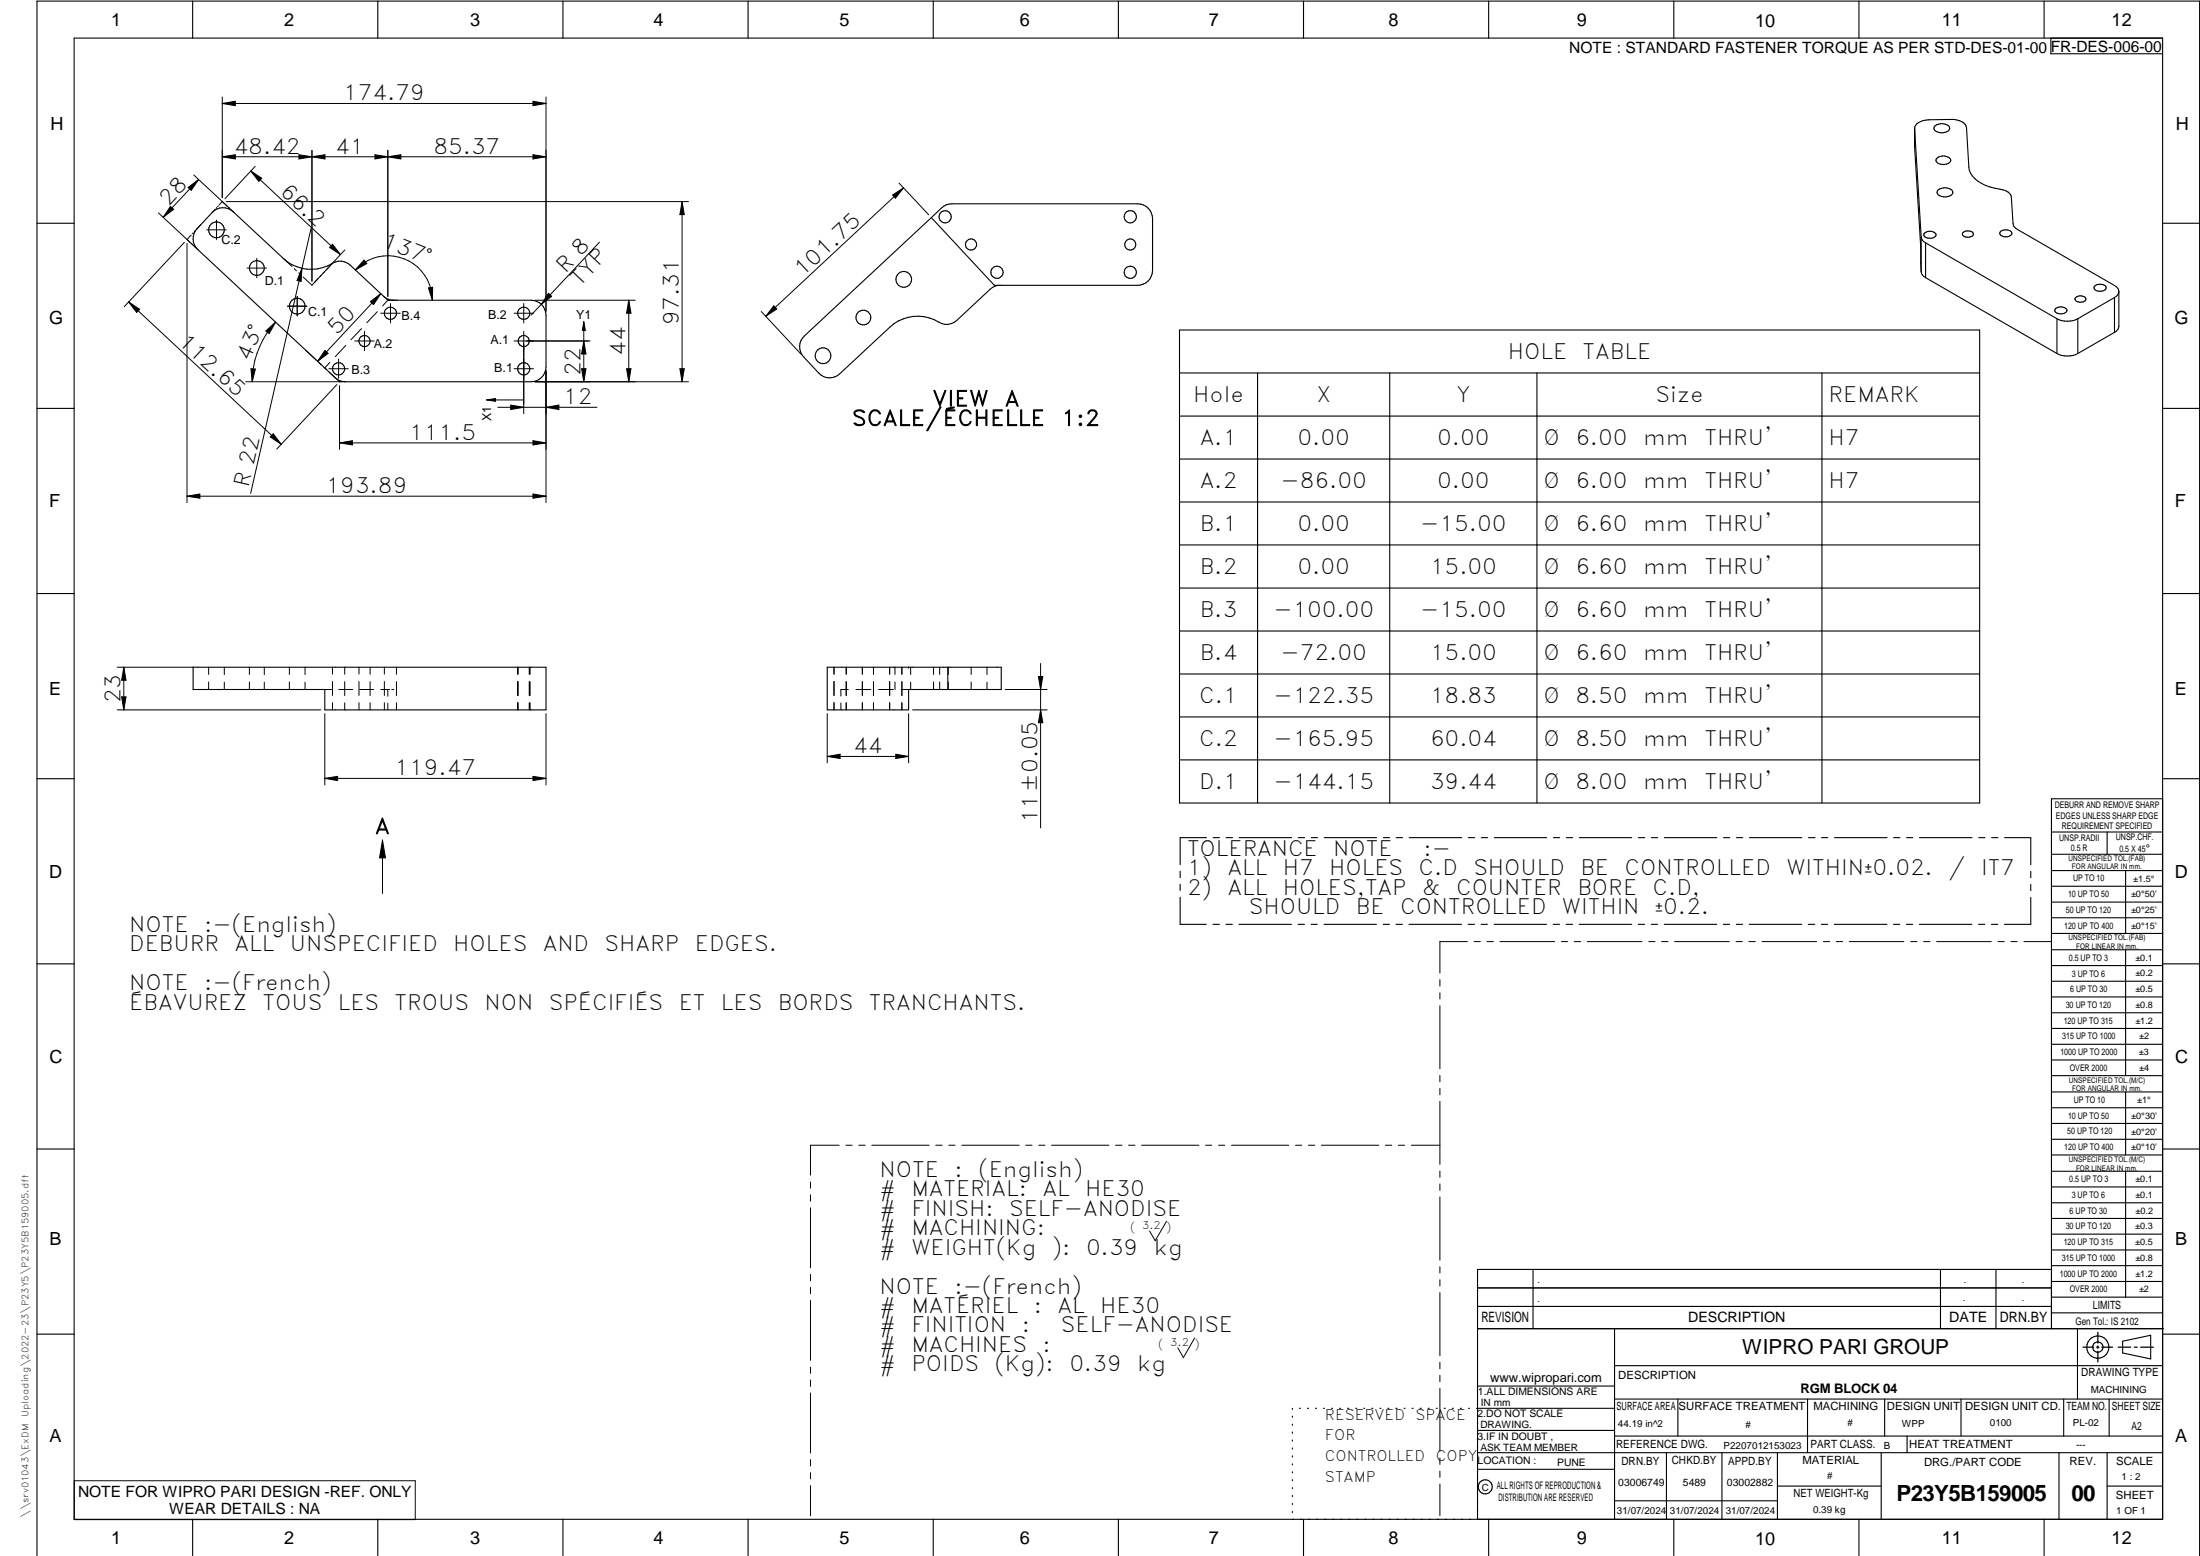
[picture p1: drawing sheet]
<svg xmlns="http://www.w3.org/2000/svg" width="594mm" height="420mm" viewBox="0 0 594 420" stroke-linecap="round" stroke-linejoin="round" font-family="sans-serif">
<g fill="none" stroke="#000" stroke-width=".3">
<path d="M20 10.3h564v400h-564zM52 .3v10M102 .3v10M152 .3v10M202 .3v10M252 .3v10M302 .3v10M352 .3v10M402 .3v10M452 .3v10M502 .3v10M552 .3v10"/>
<path d="M553.8 10.3v4.2h30.2M517 34.7v5l1.7 27 .1 6.7M522.6 34a2.91 2.91 0 0 1 3.8 .3 1.11 1.11 0 0 1-1.2 1.4 2.79 2.79 0 0 1-2.9-.7v-.7zM57.3 57.4a4 4 0 0 1 5.6-.2l13.6 12.6a11.2 11.2 0 0 0 14 .9 3.9 3.9 0 0 1 4.1 .9l9 8.4a3.8 3.8 0 0 0 2.7 1.1h37.1a4 4 0 0 1 4 4v14a4 4 0 0 1-4 4h-50.1a3.6 3.6 0 0 1-2.8-1.1l-37.1-34.6a4 4 0 0 1-.2-5.6zM251.5 58.8l-34.3 31.9a4 4 0 0 0-.2 5.7l4.1 4.4a4 4 0 0 0 5.6 .2l13.6-12.7a11.2 11.2 0 0 1 14-.9 3.9 3.9 0 0 0 4.1-.9l9-8.4a3.8 3.8 0 0 1 2.7-1.1M251.5 58.8l2.8-2.7a3.6 3.6 0 0 1 2.7-1.1h50.2a4 4 0 0 1 4 4v14a4 4 0 0 1-4 4h-38.7zM523.1 42.7a2.47 2.47 0 0 1 3.7 .6 2.39 2.39 0 0 1-3.7 .6 .73 .73 0 0 1 0-1.2zM523.4 51.3a2.91 2.91 0 0 1 3.9 .3 1.11 1.11 0 0 1-1.2 1.4 2.79 2.79 0 0 1-3-.7v-.7zM10 60.3h10M518.8 64l-1.8-29.2a3.4 3.4 0 0 1 3.9-2.5h6a3.6 3.6 0 0 1 4.1 2.2l.7 10.6a7.1 7.1 0 0 0 5.7 5.4l2.7 .6a3 3 0 0 1 3 2.2l.5 7.1a1.92 1.92 0 0 0 1.1 1.5l26.3 15.2a1.99 1.99 0 0 1 1.2 1.6M518.8 73.4a2.1 2.1 0 0 0 1.2 1.6M518.8 64v9.4"/>
<path d="M518.8 64a2.1 2.1 0 0 0 1.2 1.6M519.8 62.9a1.97 1.97 0 0 1 3 .5 2.04 2.04 0 0 1-3.2 .3v-.6zM520 65.6l35.4 20.5M520 75l35.4 20.5M520 65.6v9.4M530.1 62.8a1.82 1.82 0 0 1 2.8 .4 1.75 1.75 0 0 1-3 .1zM540.3 62.4a2.05 2.05 0 0 1 3 .6 1.89 1.89 0 0 1-3.3 0zM565.8 77.1a2.01 2.01 0 0 1 2.9 .6 1.94 1.94 0 0 1-3.2 .3v-.6zM572.2 78.7v9.4a1.98 1.98 0 0 1-1.2 1.6M572.2 78.7a1.98 1.98 0 0 1-1.2 1.6M584 60.3h10M318.5 89.1h216.1v127.7h-216.1z"/>
<path d="M555.2 83.3a2.05 2.05 0 0 1 3 .5 1.93 1.93 0 0 1-3.3 0zM555.4 95.5a6.2 6.2 0 0 0 5.7 0M555.4 86.1v9.4M560.5 80.3a1.8 1.8 0 0 1 2.8 .5 1.79 1.79 0 0 1-3 .1zM561.1 86.1a6.2 6.2 0 0 1-5.7 0M561.1 86.1v9.4M571 89.7l-9.9 5.8M571 80.3l-9.9 5.8M571 80.3v9.4M10 110.3h10M318.5 100.7h216.1M318.5 112.4h216.1"/>
<path d="M339.6 100.7v116.1M375.3 100.7v116.1M415 100.7v116.1M492 100.7v116.1M584 110.3h10M318.5 124h216.1M318.5 135.6h216.1M318.5 147.2h216.1M318.5 158.8h216.1M10 160.3h10M318.5 170.4h216.1M584 160.3h10"/>
<path d="M52.1 180.2h95.3v11.5h-59.7v-5.5h-35.6zM223.4 180.2h47v6h-25v5.5h-22zM245.4 180.2h.1M255.9 180.2v6M318.5 182h216.1M318.5 193.6h216.1M10 210.3h10M318.5 205.2h216.1M584 215.7h-30v143.1M584 210.3h10M318.7 235.2v1.8M318.7 238.8v1.7"/>
<path d="M325.8 226.2h-7.1v7.3M327.6 226.2h1.7M331.1 226.2h1.7M334.6 226.2h14.2M350.6 226.2h1.7M354.1 226.2h1.7M357.6 226.2h14.1M373.5 226.2h1.7M377 226.2h1.7M380.5 226.2h14.2M396.5 226.2h1.7M400 226.2h1.7"/>
<path d="M403.5 226.2h14.2M419.5 226.2h1.7M422.9 226.2h1.8M426.5 226.2h14.1M442.4 226.2h1.8M445.9 226.2h1.7M449.4 226.2h14.2M465.4 226.2h1.7M468.9 226.2h1.7M472.4 226.2h14.2M488.4 226.2h1.7M491.9 226.2h1.7"/>
<path d="M495.4 226.2h14.2M511.3 226.2h1.7M514.9 226.2h1.6M518.3 226.2h14.2M534.3 226.2h1.7M537.8 226.2h1.7M541.3 226.2h7.1v7.3M548.4 235.3v1.7M548.4 238.8v1.7M554 224.7h30M554 230.7h30M554 235.1h30"/>
<path d="M554 239.3h30M569 224.7v6M574 235.1v17M318.7 242.3v7.3h7M327.6 249.6h1.7M331 249.6h1.8M334.6 249.6h14.1M350.5 249.6h1.7M354 249.6h1.7M357.5 249.6h14.2M373.5 249.6h1.7M377 249.6h1.7"/>
<path d="M380.5 249.6h14.2M396.4 249.6h1.8M400 249.6h1.7M403.5 249.6h14.1M419.4 249.6h1.7M422.9 249.6h1.7M426.4 249.6h14.2M442.4 249.6h1.7M445.9 249.6h1.7M449.4 249.6h14.2M465.4 249.6h1.7M468.9 249.6h1.7"/>
<path d="M472.3 249.6h14.2M488.3 249.6h1.7M491.8 249.6h1.7M495.3 249.6h14.2M511.3 249.6h1.7M514.8 249.6h1.7M518.3 249.6h14.2M534.3 249.6h1.7M537.8 249.6h1.7M548.4 242.3v7.3h-7.1M554 243.6h30M554 247.8h30"/>
<path d="M554 252.1h30M554 256.5h30M574 256.5v33.9M10 260.3h10M554 260.7h30M554 265h30M554 269.2h30M554 273.5h30M554 277.7h30M584 260.3h10M554 282h30M554 286.2h30"/>
<path d="M554 290.4h30M554 294.9h30M554 299.1h30M574 294.9v17M10 310.3h10M554 303.4h30M554 307.6h30M554 311.9h30M554 316.3h30M574 316.3v34M584 310.3h10M554 320.5h30"/>
<path d="M554 324.8h30M554 329h30M554 333.2h30M554 337.5h30M399 358.8h185.2M399 352.8h155M399 347.8h155M414 342.8v16M436 358.8v51.5M524 342.8v16M539 342.8v16M554 341.8h30"/>
<path d="M554 346h30M554 350.3h30M554 354.5h30M554 342.8h-155v67.5M561 358.8v19M10 360.3h10M399 374.3h37M436 377.8h148M453.1 377.8v10M488.1 377.8v14.5M508.9 377.8v10M529.5 377.8v10"/>
<path d="M557.3 377.8v10M569.5 377.8v10M573.2 362.2l7.6-1.6v6.3l-7.6-1.6zM584 368.8h-148M584 360.3h10M349 380.3v.3M349 382.4v.3M349 384.6v.3M349 386.7v.3M349 388.8v.3M349 391v.3M349 393.1v.3"/>
<path d="M349 395.3v.3M349 397.4v.3M349 399.5v.3M350.9 380.3h.2M353.1 380.3h.2M355.2 380.3h.3M357.4 380.3h.3M359.6 380.3h.3M361.7 380.3h.3M363.9 380.3h.3M366.1 380.3h.3M368.3 380.3h.2"/>
<path d="M370.4 380.3h.3M372.6 380.3h.3M374.8 380.3h.3M376.9 380.3h.4M379.1 380.3h.3M381.3 380.3h.3M383.4 380.3h.4M385.6 380.3h.3M387.8 380.3h.3M390 380.3h.3M392.2 380.3h.3M394.3 380.3h.3"/>
<path d="M396.5 380.3h.3M398.7 380.3h37.3M399 396.7h37M399 392.3h185M399 386.2h37M436 387.8h148M450 392.3v18M465 392.3v18M480 392.3v18M508 392.3v18M515 387.8v4.5M556 392.3v18"/>
<path d="M569 392.3v18M52 410.3v9.7M102 410.3v9.7M152 410.3v9.7M202 410.3v9.7M252 410.3v9.7M302 410.3v9.7M349 401.7v.3M349 403.8v.4M349 406v.3M349 408.1v.3M352 410.3v9.7"/>
<path d="M402 410.3v9.7M436 405.3h44M452 410.3v9.7M480 401.3h28M502 410.3v9.7M552 410.3v9.7M569 401.3h15M10 420v-419.7h584v419.7"/>
<circle cx="255.2" cy="58.5" r="1.66"/>
<circle cx="305.2" cy="58.5" r="1.66"/>
<circle cx="58.4" cy="62.1" r="2.13"/>
<circle cx="69.4" cy="72.4" r="2.01"/>
<circle cx="244" cy="75.4" r="2.13"/>
<circle cx="262.2" cy="66" r="1.5"/>
<circle cx="269.2" cy="73.5" r="1.66"/>
<circle cx="305.2" cy="73.5" r="1.66"/>
<circle cx="305.2" cy="66" r="1.49"/>
<circle cx="80.2" cy="82.7" r="2.13"/>
<circle cx="91.4" cy="99.6" r="1.66"/>
<circle cx="98.4" cy="92.1" r="1.51"/>
<circle cx="105.4" cy="84.6" r="1.63"/>
<circle cx="141.4" cy="92.1" r="1.5"/>
<circle cx="141.4" cy="99.6" r="1.66"/>
<circle cx="141.4" cy="84.6" r="1.64"/>
<circle cx="222.2" cy="96.1" r="2.13"/>
<circle cx="233.2" cy="85.7" r="2"/>
<circle cx="566.5" cy="363.7" r="1.39"/>
<circle cx="566.5" cy="363.8" r="3"/>
<circle cx="401.1" cy="401.5" r="1.9"/>
</g>
<g fill="none" stroke="#000" stroke-width=".27">
<path d="M60 27.9l3.5-.6v1.2zM60 26.2v27.2M60 27.9h87.4M143.9 27.3l3.5 .6-3.5 .6zM147.4 26.2v57.8M42.8 57.5l9.9 9.2M46 55.8l.9 .7-2.8 2.2zM50.8 50.6l2.8-2.1-2 2.9zM52.3 47.2l9.9 9.2M53.6 48.5l-9.5 10.2M58.1 56.5l-.8 .9M58.5 59.4v5.3"/>
<path d="M58.5 56l-.1 .2M59 55.6l-.2 .2M60 42.3l3.5-.5v1.1zM60 42.3h87.4M61 55.3l-1-.9-.8 .9M61.1 54.4h124.8M61.2 55.6l.3 .2M61.8 56l.2 .2M62.2 56.5l1 .9M67.7 46.2l3 1.9-.8 .9zM67.7 46.2l24.2 22.5M68.9 44.9l-8.2 8.8"/>
<path d="M80.7 41.8l3.5 .5-3.5 .6zM84.2 42.3l3.6-.5v1.1zM84.2 40.6v35.3M101.3 41.8l3.4 .5-3.4 .6zM104.7 40.6v39.5M104.7 42.3l3.5-.5v1.1zM143.9 41.8l3.5 .5-3.5 .6zM184.2 54.4v48.7M184.2 54.4l.6 3.6h-1.2zM241 52.7l3-2-2.2 2.8zM242.8 49.4l8 8.6M244 50.7l-37.2 34.7"/>
<path d="M49.8 65.4l-16.2 17.4M50.5 65.7v70M51.6 63.5l-1.1 1.2 .9 .8M51.6 65.7l.3 .2M52.1 66.2l.2 .1M52.2 62.9l-.3 .2M52.5 66.6l.9 .8M52.7 62.2l-.2 .3M54.2 60.7l-1.1 1.2M55.8 62.1h5.3M66.7 72.4h5.3M69.3 69.8v5.2"/>
<path d="M76.5 69.8l2.4 2.2M79.5 72.6l.5 .5M80.7 73.7l.5 .5M81.5 72.5l-.2 3.5-1.1-.3zM84 61.7l-16.3 71.5M86.8 74.3l-.4 .4M87.6 73.4l-.4 .4M89.8 66l2.1 2.7-2.9-1.9zM93.1 67.5l-8.9 9.5-2.3-2.2M96 72.9a12 12 0 0 1 13.1-3 12 12 0 0 1 7.6 11.2M98.3 70.2l.8 1-3.1 1.7zM102.8 79.3l-17 18.3"/>
<path d="M115.7 77.7l1.1-.1-.1 3.5zM148.1 79.2l.9 .8-2.8 2.2zM161.9 65.4l-18.5 19.7M34.7 81.5l41.2 38.5M34.7 81.5l3 2-.8 .9zM67.8 99.6l1.2 .1-.9 3.4zM71.8 89.4l2.6-2.4-1.7 3.1zM74.4 87a24.1 24.1 0 0 0-6.3 16.1M77.6 82.7h5.3M80.3 80.1v5.2M82.6 94.6l2.8 2.6M86.1 97.9l.7 .6"/>
<path d="M87.5 99.2l.7 .6M87.8 94.6l.8 .8-2.8 2.2zM88.8 99.6h5.3M89.1 97.9l-1.4 1.5M91.4 96.9v5.3M93.3 93.3l-2.8 3M95.8 92.1h5.2M97.6 88.7l-2.8 3M98.4 89.5v5.2M100 81.4l2.8-2.1-1.9 3zM101.9 84.2l-2.8 3M102.8 84.6h5.3"/>
<path d="M103.6 80l.3 .3M104.4 80.8l.3 .3M104.7 81.1h.8M104.7 81.1l-1.4 1.5M105.4 82v5.2M105.8 81.1h.5M106.5 81.1h.8M138.8 92.1h20.6M138.8 99.6h5.3M138.8 84.6h5.3M141.4 82v5.2M141.4 89.5v22.2"/>
<path d="M144.5 81.1h27M157 99.6h1.2l-.6 3.5zM157.6 92.1l.6 3.5h-1.2zM157.6 86.9v16.2M157.6 86.9l.5 2.3h-.8zM169.2 99.6h1.2l-.6 3.5zM169.8 81.1l.6 3.5h-1.2zM169.8 81.1v22M183.6 99.6h1.2l-.6 3.5zM205.6 84.1l10.7 11.5M209 82.6l.8 .8-3 2zM66.4 103.1h25.8"/>
<path d="M73.8 117.1l2.1 2.9-2.9-2zM88.9 100.5l2.8 2.6M91 103.8l-16.2 17.4M91.7 119.6l3.5-.6v1.1zM91.7 104.1v17.2M91.7 119.6h55.7M92.3 103.1h.1M92.6 103.1h.1M92.8 103.1h.5M131.4 108l2.4-.4v.8zM131.4 108h10M134.4 110h26.8"/>
<path d="M137.9 109.4l3.5 .6-3.5 .6zM143.9 119l3.5 .6-3.5 .5zM147.4 110l3.5-.6v1.2zM147.4 100.1v35.6M185.9 103.1h-41.4M50.5 134l3.5-.6v1.1zM50.5 134h96.9M143.9 133.4l3.5 .6-3.5 .5zM281 179.2v44.4M31.7 191.7h54.9M31.7 180.2h20.7M32.8 188.2h1.2l-.6 3.5z"/>
<path d="M33.4 180.2l.6 3.5h-1.2zM33.4 180.2v11.5M56.3 180.2v1.9M56.3 184.1v2.1M60.6 180.2v2M60.6 184.2v2M67.3 180.2v1.9M67.3 184.1v2.1M71.4 180.2v2M71.4 184.2v2M78.1 180.2v1.9M78.1 184.1v2.1"/>
<path d="M82.4 180.2v2M82.4 184.2v2M87.7 186.2h1.8M87.7 192.7v19.3M89.8 180.2v1.8M89.8 184v3.8M89.8 189.7v2M91.5 186.2h3.7M93.1 180.2v1.9M93.1 184.1v3.7M93.1 189.8v1.9M96.9 180.2v1.8"/>
<path d="M96.9 184v3.8M96.9 189.7v2M97.1 186.2h3.8M99.9 180.2v1.9M99.9 184.1v3.7M99.9 189.8v1.9M102.9 186.2h2.3M103.8 180.2v1.8M103.8 184v3.8M103.8 189.7v2M104.7 186.2v1.8M104.7 189.9v1.8"/>
<path d="M105.8 186.2h.5M107.1 180.2v1.9M107.1 184.1v3.7M107.1 189.8v1.9M139.8 180.2v1.8M139.8 184v3.8M139.8 189.7v2M139.9 180.2v1.8M139.9 184v3.8M139.9 189.7v2M142.9 180.2v1.9M142.9 184.1v3.7"/>
<path d="M142.9 189.8v1.9M143.1 180.2v1.9M143.1 184.1v3.7M143.1 189.8v1.9M147.4 192.7v19.3M223.4 192.7v13.3M225.2 180.2v1.8M225.2 184v3.8M225.2 189.7v2M227.1 189.8v1.9M228.5 180.2v1.9M228.5 184.1v3.7"/>
<path d="M228.5 189.8v1.9M229.1 186.2h-2v1.8M231.1 186.2h4.1M232.9 180.2v1.8M232.9 184v3.8M232.9 189.7v2M235.9 180.2v1.9M235.9 184.1v3.7M235.9 189.8v1.9M237.2 186.2h4.1M240.2 180.2v1.8M240.2 184v3.8"/>
<path d="M240.2 189.7v2M241.7 180.2v1.9M241.7 184.1v2.1M243.3 186.2h2.1M243.5 180.2v1.9M243.5 184.1v3.7M243.5 189.8v1.9M245.4 192.7v13.3M245.9 180.2v2M245.9 184.2v2M246.4 191.7h36.4M252.1 180.2v1.9"/>
<path d="M252.1 184.1v2.1M253.7 180.2v1.9M253.7 184.1v2.1M256.1 180.2v2M256.1 184.2v2M262.2 180.2v1.9M262.2 184.1v2.1M266.5 180.2v2M266.5 184.2v2M271.4 186.2h11.4M280.4 182.7h1.2l-.6 3.5zM281 191.7l.6 3.5h-1.2z"/>
<path d="M87.7 210.2l3.5-.6v1.2zM87.7 210.2h59.7M143.9 209.6l3.5 .6-3.5 .6zM223.4 204.3l3.5-.6v1.1zM223.4 204.3h22M241.9 203.7l3.5 .6-3.5 .5zM103.3 226.9l.8 4.7h-1.6zM103.3 226.9v14.4M396.2 254.3h-7.4v8.5M398.1 254.3h1.6M401.5 254.3h1.8M405 254.3h14.8"/>
<path d="M421.6 254.3h1.7M425.1 254.3h1.7M428.6 254.3h14.8M445.2 254.3h1.7M448.7 254.3h1.7M452.2 254.3h14.8M468.8 254.3h1.7M472.3 254.3h1.7M475.8 254.3h14.8M492.4 254.3h1.7M495.8 254.3h1.8M499.4 254.3h14.7"/>
<path d="M516 254.3h1.6M519.4 254.3h1.8M522.9 254.3h14.8M539.5 254.3h1.7M543 254.3h1.7M546.5 254.3h7.4M388.8 264.5v1.8M388.8 268.1v1.6M388.8 271.6v17M388.8 290.4v1.7M388.8 293.9v1.7M388.8 297.4v17"/>
<path d="M218.9 319.2v1.6M226.6 309.2h-7.7v8.1M228.4 309.2h1.7M231.9 309.2h1.7M235.4 309.2h15.5M252.7 309.2h1.7M256.2 309.2h1.7M259.7 309.2h15.5M277 309.2h1.7M280.5 309.2h1.7M284 309.2h15.5M301.2 309.2h1.8"/>
<path d="M304.8 309.2h1.7M308.3 309.2h15.5M325.5 309.2h1.7M329.1 309.2h1.6M332.6 309.2h15.4M349.8 309.2h1.7M353.3 309.2h1.7M356.8 309.2h15.5M374.1 309.2h1.7M377.6 309.2h1.7M381.1 309.2h7.7M388.8 316.2v1.7"/>
<path d="M388.8 319.7v1.7M218.9 322.6v1.8M218.9 326.1v16.2M315 329.8l-3.1 5.2-1.5-2.6M388.8 323.2v17.1M218.9 344.1v1.8M218.9 347.6v1.7M218.9 351.2v16.1M388.8 342.1v1.6M388.8 345.6v1.7M388.8 349v17.1M218.9 369.1v1.7"/>
<path d="M218.9 372.6v1.8M218.9 376.1v16.2M322.6 361.3l-3 5.3-1.6-2.7M388.8 367.9v1.7M388.8 371.4v1.7M388.8 374.9v17M20.1 399.8h92v10.5h-92zM218.9 394.1v1.8M218.9 397.6v1.7M388.8 393.7v1.7M388.8 397.2v1.7M218.9 401.2v8.1"/>
<path d="M388.8 400.7v8.6"/>
</g>
<path d="M566.5 359.7v3M562.5 363.8h2.9M566.1 363.8h.7M566.5 363.4v.7M566.5 364.9v2.8M567.6 363.8h2.9M572 363.8h3.4M576.3 363.8h.8M578 363.8h3.5" fill="none" stroke="#000" stroke-width=".34"/>
<g fill="#000">
<path d="M60 27.9l3.5-.6v1.2zM143.9 27.3l3.5 .6-3.5 .6zM46 55.8l.9 .7-2.8 2.2zM50.8 50.6l2.8-2.1-2 2.9zM60 42.3l3.5-.5v1.1zM67.7 46.2l3 1.9-.8 .9zM80.7 41.8l3.5 .5-3.5 .6zM84.2 42.3l3.6-.5v1.1zM101.3 41.8l3.4 .5-3.4 .6zM104.7 42.3l3.5-.5v1.1zM143.9 41.8l3.5 .5-3.5 .6zM184.2 54.4l.6 3.6h-1.2z"/>
<path d="M241 52.7l3-2-2.2 2.8zM81.5 72.5l-.2 3.5-1.1-.3zM89.8 66l2.1 2.7-2.9-1.9zM98.3 70.2l.8 1-3.1 1.7zM115.7 77.7l1.1-.1-.1 3.5zM34.7 81.5l3 2-.8 .9zM67.8 99.6l1.2 .1-.9 3.4zM71.8 89.4l2.6-2.4-1.7 3.1zM87.8 94.6l.8 .8-2.8 2.2zM100 81.4l2.8-2.1-1.9 3zM148.1 79.2l.9 .8-2.8 2.2zM157.6 86.9l.5 2.3h-.8z"/>
<path d="M157.6 92.1l.6 3.5h-1.2zM157 99.6h1.2l-.6 3.5zM169.8 81.1l.6 3.5h-1.2zM169.2 99.6h1.2l-.6 3.5zM183.6 99.6h1.2l-.6 3.5zM209 82.6l.8 .8-3 2zM73.8 117.1l2.1 2.9-2.9-2zM131.4 108l2.4-.4v.8zM137.9 109.4l3.5 .6-3.5 .6zM147.4 110l3.5-.6v1.2zM50.5 134l3.5-.6v1.1zM91.7 119.6l3.5-.6v1.1z"/>
<path d="M143.9 119l3.5 .6-3.5 .5zM143.9 133.4l3.5 .6-3.5 .5zM33.4 180.2l.6 3.5h-1.2zM32.8 188.2h1.2l-.6 3.5zM281 191.7l.6 3.5h-1.2zM280.4 182.7h1.2l-.6 3.5zM87.7 210.2l3.5-.6v1.2zM143.9 209.6l3.5 .6-3.5 .6zM223.4 204.3l3.5-.6v1.1zM241.9 203.7l3.5 .6-3.5 .5zM103.3 226.9l.8 4.7h-1.6z"/>
</g>
<g font-size="6">
<text x="512.1" y="405.2">P23Y5B159005</text>
<text x="559.4" y="405.2">00</text>
</g>
<g font-size="5.7">
<text x="92.7" y="27.1">174.79</text>
<text x="63.1" y="41.5">48.42</text>
<text x="90.5" y="41.5">41</text>
<text x="117" y="41.5">85.37</text>
<text x="75.3" y="52" transform="rotate(43 75.3 52)">66.2</text>
<text x="45.5" y="55.9" transform="rotate(-47 45.5 55.9)">28</text>
<text x="102.9" y="66.5" transform="rotate(21 102.9 66.5)">137°</text>
<text x="152.7" y="73.9" transform="rotate(-47 152.7 73.9)">R 8</text>
<text x="156.6" y="77.4" transform="rotate(-47 156.6 77.4)">TYP</text>
<text x="216.7" y="74.9" transform="rotate(-43 216.7 74.9)">101.75</text>
<text x="183.3" y="87.8" transform="rotate(-90 183.3 87.8)">97.31</text>
<text x="47.9" y="92.6" transform="rotate(43 47.9 92.6)">112.65</text>
<text x="91" y="90.7" transform="rotate(-47 91 90.7)">50</text>
<text x="67.3" y="97.6" transform="rotate(-66 67.3 97.6)">43°</text>
<text x="156.8" y="101.6" transform="rotate(-90 156.8 101.6)">22</text>
<text x="168.9" y="96.1" transform="rotate(-90 168.9 96.1)">44</text>
<text x="407.2" y="96.9">HOLE</text>
<text x="427.4" y="96.9">TABLE</text>
<text x="152.1" y="109.1">12</text>
<text x="251.8" y="109.7">VIEW</text>
<text x="271.3" y="109.7">A</text>
<text x="322.2" y="108.5">Hole</text>
<text x="355.5" y="108.5">X</text>
<text x="393.3" y="108.5">Y</text>
<text x="447" y="108.5">Size</text>
<text x="493.8" y="108.5">REMARK</text>
<text x="110.5" y="118.7">111.5</text>
<text x="230" y="114.9">SCALE/ÉCHELLE</text>
<text x="286.6" y="114.9">1:2</text>
<text x="324" y="120.1">A.1</text>
<text x="350.4" y="120.1">0.00</text>
<text x="388.1" y="120.1">0.00</text>
<text x="416.8" y="120.1">Ø</text>
<text x="425.4" y="120.1">6.00</text>
<text x="443.7" y="120.1">mm</text>
<text x="460.3" y="120.1">THRU'</text>
<text x="493.8" y="120.1">H7</text>
<text x="67.1" y="131.8" transform="rotate(-77 67.1 131.8)">R 22</text>
<text x="324" y="131.7">A.2</text>
<text x="345.8" y="131.7">-86.00</text>
<text x="388.1" y="131.7">0.00</text>
<text x="416.8" y="131.7">Ø</text>
<text x="425.4" y="131.7">6.00</text>
<text x="443.7" y="131.7">mm</text>
<text x="460.3" y="131.7">THRU'</text>
<text x="493.8" y="131.7">H7</text>
<text x="88" y="133.1">193.89</text>
<text x="324" y="143.3">B.1</text>
<text x="350.4" y="143.3">0.00</text>
<text x="383.5" y="143.3">-15.00</text>
<text x="416.8" y="143.3">Ø</text>
<text x="425.4" y="143.3">6.60</text>
<text x="443.7" y="143.3">mm</text>
<text x="460.3" y="143.3">THRU'</text>
<text x="324" y="154.9">B.2</text>
<text x="350.4" y="154.9">0.00</text>
<text x="386.2" y="154.9">15.00</text>
<text x="416.8" y="154.9">Ø</text>
<text x="425.4" y="154.9">6.60</text>
<text x="443.7" y="154.9">mm</text>
<text x="460.3" y="154.9">THRU'</text>
<text x="324" y="166.5">B.3</text>
<text x="343.9" y="166.5">-100.00</text>
<text x="383.5" y="166.5">-15.00</text>
<text x="416.8" y="166.5">Ø</text>
<text x="425.4" y="166.5">6.60</text>
<text x="443.7" y="166.5">mm</text>
<text x="460.3" y="166.5">THRU'</text>
<text x="324" y="178.1">B.4</text>
<text x="345.8" y="178.1">-72.00</text>
<text x="386.2" y="178.1">15.00</text>
<text x="416.8" y="178.1">Ø</text>
<text x="425.4" y="178.1">6.60</text>
<text x="443.7" y="178.1">mm</text>
<text x="460.3" y="178.1">THRU'</text>
<text x="32.5" y="189.9" transform="rotate(-90 32.5 189.9)">23</text>
<text x="323.8" y="189.7">C.1</text>
<text x="343.9" y="189.7">-122.35</text>
<text x="386.2" y="189.7">18.83</text>
<text x="416.8" y="189.7">Ø</text>
<text x="425.4" y="189.7">8.50</text>
<text x="443.7" y="189.7">mm</text>
<text x="460.3" y="189.7">THRU'</text>
<text x="230.4" y="203.4">44</text>
<text x="323.8" y="201.3">C.2</text>
<text x="343.9" y="201.3">-165.95</text>
<text x="386.2" y="201.3">60.04</text>
<text x="416.8" y="201.3">Ø</text>
<text x="425.4" y="201.3">8.50</text>
<text x="443.7" y="201.3">mm</text>
<text x="460.3" y="201.3">THRU'</text>
<text x="106.5" y="209.3">119.47</text>
<text x="323.8" y="212.9">D.1</text>
<text x="343.9" y="212.9">-144.15</text>
<text x="386.2" y="212.9">39.44</text>
<text x="416.8" y="212.9">Ø</text>
<text x="425.4" y="212.9">8.00</text>
<text x="443.7" y="212.9">mm</text>
<text x="460.3" y="212.9">THRU'</text>
<text x="101.3" y="225.1">A</text>
<text x="280.2" y="222.3" transform="rotate(-90 280.2 222.3)">11±0.05</text>
<text x="320.5" y="231.1">TOLERANCE</text>
<text x="360" y="231.1">NOTE</text>
<text x="384.4" y="231.1">:-</text>
<text x="320.5" y="236.3">1)</text>
<text x="331.5" y="236.3">ALL</text>
<text x="346.4" y="236.3">H7</text>
<text x="358.9" y="236.3">HOLES</text>
<text x="383.1" y="236.3">C.D</text>
<text x="397.9" y="236.3">SHOULD</text>
<text x="426.8" y="236.3">BE</text>
<text x="438.7" y="236.3">CONTROLLED</text>
<text x="482.4" y="236.3">WITHINu0.02.</text>
<text x="526.2" y="236.3">/</text>
<text x="535" y="236.3">IT7</text>
<text x="320.5" y="241.6">2)</text>
<text x="331.5" y="241.6">ALL</text>
<text x="346.4" y="241.6">HOLES,TAP</text>
<text x="384.1" y="241.6">&amp;</text>
<text x="393.2" y="241.6">COUNTER</text>
<text x="425.9" y="241.6">BORE</text>
<text x="446.3" y="241.6">C.D,</text>
<text x="34.9" y="251.7">NOTE</text>
<text x="55.1" y="251.7">:-(English)</text>
<text x="337.3" y="246.8">SHOULD</text>
<text x="366.1" y="246.8">BE</text>
<text x="378.1" y="246.8">CONTROLLED</text>
<text x="421.8" y="246.8">WITHIN</text>
<text x="34.9" y="256.9">DEBURR</text>
<text x="63.4" y="256.9">ALL</text>
<text x="78.3" y="256.9">UNSPECIFIED</text>
<text x="122.4" y="256.9">HOLES</text>
<text x="146.6" y="256.9">AND</text>
<text x="163.2" y="256.9">SHARP</text>
<text x="187.6" y="256.9">EDGES.</text>
<text x="34.9" y="267.4">NOTE</text>
<text x="55.1" y="267.4">:-(French)</text>
<text x="34.9" y="272.7">ÉBAVUREZ</text>
<text x="70.9" y="272.7">TOUS</text>
<text x="91.2" y="272.7">LES</text>
<text x="106.5" y="272.7">TROUS</text>
<text x="130.8" y="272.7">NON</text>
<text x="148.2" y="272.7">SPÉCIFIÉS</text>
<text x="183.3" y="272.7">ET</text>
<text x="194.7" y="272.7">LES</text>
<text x="210" y="272.7">BORDS</text>
<text x="234.6" y="272.7">TRANCHANTS.</text>
<text x="237.5" y="317.8">NOTE</text>
<text x="257.7" y="317.8">:</text>
<text x="264.1" y="317.8">(English)</text>
<text x="237.5" y="323">#</text>
<text x="246.1" y="323">MATERIAL:</text>
<text x="281.5" y="323">AL</text>
<text x="293" y="323">HE30</text>
<text x="237.5" y="328.3">#</text>
<text x="246.1" y="328.3">FINISH:</text>
<text x="272.5" y="328.3">SELF-ANODISE</text>
<text x="237.5" y="333.5">#</text>
<text x="246.1" y="333.5">MACHINING:</text>
<text x="237.5" y="338.8">#</text>
<text x="246.1" y="338.8">WEIGHT(Kg</text>
<text x="284" y="338.8">):</text>
<text x="293.3" y="338.8">0.39</text>
<text x="311.6" y="338.8">kg</text>
<text x="237.5" y="349.3">NOTE</text>
<text x="257.7" y="349.3">:-(French)</text>
<text x="237.5" y="354.5">#</text>
<text x="237.5" y="359.8">#</text>
<text x="246.1" y="359.8">FINITION</text>
<text x="246.1" y="354.5">MATÉRIEL</text>
<text x="275.9" y="359.8">:</text>
<text x="279.2" y="354.5">:</text>
<text x="285.6" y="354.5">AL</text>
<text x="286.5" y="359.8">SELF-ANODISE</text>
<text x="297.1" y="354.5">HE30</text>
<text x="237.5" y="365">#</text>
<text x="246.1" y="365">MACHINES</text>
<text x="281.5" y="365">:</text>
<text x="237.5" y="370.3">#</text>
<text x="246.1" y="370.3">POIDS</text>
<text x="268.5" y="370.3">(Kg):</text>
<text x="288.8" y="370.3">0.39</text>
<text x="307.1" y="370.3">kg</text>
</g>
<text font-size="5.6" x="470.5" y="365.5">WIPRO PARI GROUP</text>
<text font-size="5.4" x="447" y="246.8">u0.2.</text>
<g font-size="4.9">
<text x="30" y="6.9">1</text>
<text x="76.7" y="6.9">2</text>
<text x="127" y="6.9">3</text>
<text x="176.5" y="6.9">4</text>
<text x="226.7" y="6.9">5</text>
<text x="275.4" y="6.9">6</text>
<text x="326.4" y="6.9">7</text>
<text x="375" y="6.9">8</text>
<text x="425.8" y="6.9">9</text>
<text x="473.9" y="7.3">10</text>
<text x="524.3" y="6.9">11</text>
<text x="570.2" y="6.9">12</text>
<text x="13.6" y="35.1">H</text>
<text x="587.6" y="35.1">H</text>
<text x="13.2" y="87.5">G</text>
<text x="587.2" y="87.5">G</text>
<text x="13.2" y="137">F</text>
<text x="587.2" y="137">F</text>
<text x="13.2" y="187.6">E</text>
<text x="587.2" y="187.6">E</text>
<text x="13.2" y="237">D</text>
<text x="587.2" y="237">D</text>
<text x="13.4" y="287.1">C</text>
<text x="587.4" y="287.1">C</text>
<text x="13.4" y="336.2">B</text>
<text x="587.4" y="336.2">B</text>
<text x="13.4" y="389.3">A</text>
<text x="587.4" y="389.3">A</text>
<text x="30" y="416.9">1</text>
<text x="76.7" y="416.9">2</text>
<text x="127" y="416.9">3</text>
<text x="176.5" y="416.9">4</text>
<text x="226.7" y="416.9">5</text>
<text x="275.4" y="416.9">6</text>
<text x="326.4" y="416.9">7</text>
<text x="375" y="416.9">8</text>
<text x="425.8" y="416.9">9</text>
<text x="473.9" y="417.3">10</text>
<text x="524.3" y="416.9">11</text>
<text x="570.2" y="416.9">12</text>
</g>
<g font-size="4.2">
<text x="423.7" y="14.3">NOTE : STANDARD FASTENER TORQUE AS PER STD-DES-01-00</text>
<text x="553.8" y="14">FR-DES-006-00</text>
<text x="21.1" y="404.3">NOTE FOR WIPRO PARI DESIGN -REF. ONLY</text>
<text x="45.7" y="408.8">WEAR DETAILS : NA</text>
</g>
<g font-size="3.9">
<text x="400" y="357.1">REVISION</text>
<text x="455.9" y="357.1">DESCRIPTION</text>
<text x="526.4" y="357.1">DATE</text>
<text x="540" y="357.1">DRN.BY</text>
<text x="357.8" y="383.3">RESERVED</text>
<text x="382.3" y="383.3">SPACE</text>
<text x="357.8" y="388.9">FOR</text>
<text x="357.8" y="394.5">CONTROLLED</text>
<text x="387.8" y="394.5">COPY</text>
<text x="357.8" y="400">STAMP</text>
</g>
<text font-size="3.6" x="486.2" y="376.1">RGM BLOCK 04</text>
<text font-size="3.5" x="402.4" y="373.3">www.wipropari.com</text>
<g font-size="3.4">
<text x="59.8" y="66">C.2</text>
<text x="71.5" y="76.8">D.1</text>
<text x="83.2" y="85.4">C.1</text>
<text x="108.5" y="86.5">B.4</text>
<text x="131.8" y="86.1">B.2</text>
<text x="155.6" y="86">Y1</text>
<text x="101" y="93.9">A.2</text>
<text x="132.5" y="92.8">A.1</text>
<text x="94.9" y="101">B.3</text>
<text x="133.5" y="100.5">B.1</text>
<text x="132.6" y="113.7" transform="rotate(-90 132.6 113.7)">X1</text>
</g>
<g font-size="3.1">
<text x="565.1" y="353.5">LIMITS</text>
<text x="562" y="371.7">DRAWING TYPE</text>
<text x="437" y="372.3">DESCRIPTION</text>
<text x="436.5" y="380.8">SURFACE AREA</text>
<text x="453.3" y="380.8">SURFACE TREATMENT</text>
<text x="489.7" y="380.8">MACHINING</text>
<text x="509.5" y="380.8">DESIGN UNIT</text>
<text x="530.6" y="380.8">DESIGN UNIT CD.</text>
<text x="558" y="380.6">TEAM NO.</text>
<text x="570.3" y="380.7">SHEET SIZE</text>
<text x="575.6" y="386.1">A2</text>
<text x="436.4" y="391.1">REFERENCE DWG.</text>
<text x="437.8" y="395.5">DRN.BY</text>
<text x="451.4" y="395.4">CHKD.BY</text>
<text x="466.6" y="395.5">APPD.BY</text>
<text x="486.7" y="395.4">MATERIAL</text>
<text x="488.9" y="390.9">PART CLASS.</text>
<text x="515.6" y="390.9">HEAT TREATMENT</text>
<text x="519.6" y="395.9">DRG./PART CODE</text>
<text x="558.9" y="395.5">REV.</text>
<text x="571.4" y="395.6">SCALE</text>
<text x="484.3" y="404.2">NET WEIGHT-Kg</text>
<text x="571.4" y="404.7">SHEET</text>
</g>
<text font-size="3" x="579.5" y="230.1">°</text>
<g font-size="2.8">
<text x="305.2" y="332.5">( 3.2 )</text>
<text x="560.4" y="357.7">Gen Tol.: IS 2102</text>
<text x="312.8" y="364">( 3.2 )</text>
<text x="399.1" y="376.6">1.ALL DIMENSIONS ARE</text>
<text x="399" y="382.7">2.DO NOT SCALE</text>
<text x="399" y="388.7">3.IF IN DOUBT ,</text>
<text x="399" y="395.4">LOCATION :</text>
<text x="420.5" y="396">PUNE</text>
<text x="404.2" y="402">ALL RIGHTS OF REPRODUCTION &amp;</text>
<text x="437" y="401.2">03006749</text>
<text x="454.4" y="401.2">5489</text>
<text x="466.3" y="401.2">03002882</text>
<text x="404.7" y="405.4">DISTRIBUTION ARE RESERVED</text>
</g>
<g font-size="2.7">
<text x="564.6" y="376.2">MACHINING</text>
<text x="399.9" y="379.7">IN mm</text>
<text x="399.7" y="385.7">DRAWING.</text>
<text x="436.9" y="385.4">44.19 in^2</text>
<text x="471.4" y="385.5">#</text>
<text x="498.9" y="385">#</text>
<text x="513.6" y="385.3">WPP</text>
<text x="537.3" y="385.1">0100</text>
<text x="559.7" y="385.1">PL-02</text>
<text x="399.7" y="391.8">ASK TEAM MEMBER</text>
<text x="465.4" y="391.2">P2207012153023</text>
<text x="508.7" y="391.2">B</text>
<text x="560.6" y="391.1">---</text>
<text x="493.4" y="399.5">#</text>
<text x="572.8" y="399.7">1 : 2</text>
<text x="400.1" y="402.5">C</text>
<text x="436.6" y="408.7">31/07/2024</text>
<text x="450.9" y="408.8">31/07/2024</text>
<text x="466" y="408.9">31/07/2024</text>
<text x="489.6" y="408.5">0.39 kg</text>
<text x="571.4" y="408.7">1 OF 1</text>
</g>
<g font-size="2.5">
<text x="554.9" y="218.3">DEBURR AND REMOVE SHARP</text>
<text x="555.2" y="221">EDGES UNLESS SHARP EDGE</text>
<text x="556.1" y="227.1">UNSP.RADII</text>
<text x="556.8" y="223.8">REQUIREMENT SPECIFIED</text>
<text x="571.4" y="226.9">UNSP.CHF.</text>
<text x="559.2" y="229.9">0.5 R</text>
<text x="572.3" y="230.1">0.5 X 45</text>
<text x="559.8" y="238">UP TO 10</text>
<text x="576.1" y="238.1">±1.5°</text>
<text x="558.5" y="242.2">10 UP TO 50</text>
<text x="575.5" y="242.3">±0°50'</text>
<text x="557.4" y="250.7">120 UP TO 400</text>
<text x="557.9" y="246.5">50 UP TO 120</text>
<text x="575.5" y="250.7">±0°15'</text>
<text x="575.5" y="246.5">±0°25'</text>
<text x="558.7" y="259.4">0.5 UP TO 3</text>
<text x="559.5" y="263.7">3 UP TO 6</text>
<text x="576.6" y="263.6">±0.2</text>
<text x="576.6" y="259.4">±0.1</text>
<text x="559" y="267.9">6 UP TO 30</text>
<text x="576.6" y="267.9">±0.5</text>
<text x="557.8" y="272.2">30 UP TO 120</text>
<text x="576.6" y="272.2">±0.8</text>
<text x="556.9" y="280.7">315 UP TO 1000</text>
<text x="557.3" y="276.4">120 UP TO 315</text>
<text x="576.6" y="276.4">±1.2</text>
<text x="577.7" y="280.7">±2</text>
<text x="556.4" y="284.9">1000 UP TO 2000</text>
<text x="577.6" y="284.9">±3</text>
<text x="558.9" y="289.2">OVER 2000</text>
<text x="577.7" y="289.3">±4</text>
<text x="560" y="297.9">UP TO 10</text>
<text x="577.1" y="297.9">±1°</text>
<text x="558.5" y="302.1">10 UP TO 50</text>
<text x="575.5" y="302.1">±0°30'</text>
<text x="557.4" y="310.6">120 UP TO 400</text>
<text x="558.2" y="306.3">50 UP TO 120</text>
<text x="575.5" y="310.6">±0°10'</text>
<text x="575.5" y="306.4">±0°20'</text>
<text x="558.8" y="319.2">0.5 UP TO 3</text>
<text x="559.4" y="323.4">3 UP TO 6</text>
<text x="576.6" y="319.2">±0.1</text>
<text x="576.6" y="323.5">±0.1</text>
<text x="558.9" y="327.7">6 UP TO 30</text>
<text x="576.7" y="327.7">±0.2</text>
<text x="557.8" y="332">30 UP TO 120</text>
<text x="576.6" y="332">±0.3</text>
<text x="556.8" y="340.5">315 UP TO 1000</text>
<text x="557.3" y="336.3">120 UP TO 315</text>
<text x="576.6" y="336.3">±0.5</text>
<text x="576.6" y="340.5">±0.8</text>
<text x="415.2" y="346.4">.</text>
<text x="530.3" y="346.5">.</text>
<text x="545.9" y="346.4">.</text>
<text x="556.2" y="344.7">1000 UP TO 2000</text>
<text x="576.6" y="344.7">±1.2</text>
<text x="415.2" y="351.5">.</text>
<text x="530" y="351.3">.</text>
<text x="545.9" y="351.4">.</text>
<text x="558.9" y="349">OVER 2000</text>
<text x="577.6" y="349">±2</text>
</g>
<g font-size="2.4">
<text x="7.7" y="382.7" transform="rotate(-90 7.7 382.7)">Uploading\2022-23\P23Y5\P23Y5B159005.dft</text>
<text x="7.7" y="409.8" transform="rotate(-90 7.7 409.8)">\\srv01043\ExDM</text>
</g>
<g font-size="2.1">
<text x="558.5" y="232.4">UNSPECIFIED TOL.(FAB)</text>
<text x="559.5" y="234.7">FOR ANGULAR IN mm.</text>
<text x="558.6" y="253.9">UNSPECIFIED TOL.(FAB)</text>
<text x="560.7" y="256.3">FOR LINEAR IN mm.</text>
<text x="558.7" y="292.3">UNSPECIFIED TOL.(M/C)</text>
<text x="559.6" y="294.7">FOR ANGULAR IN mm.</text>
<text x="558.7" y="313.7">UNSPECIFIED TOL.(M/C)</text>
<text x="560.6" y="316.1">FOR LINEAR IN mm.</text>
</g>
</svg>
